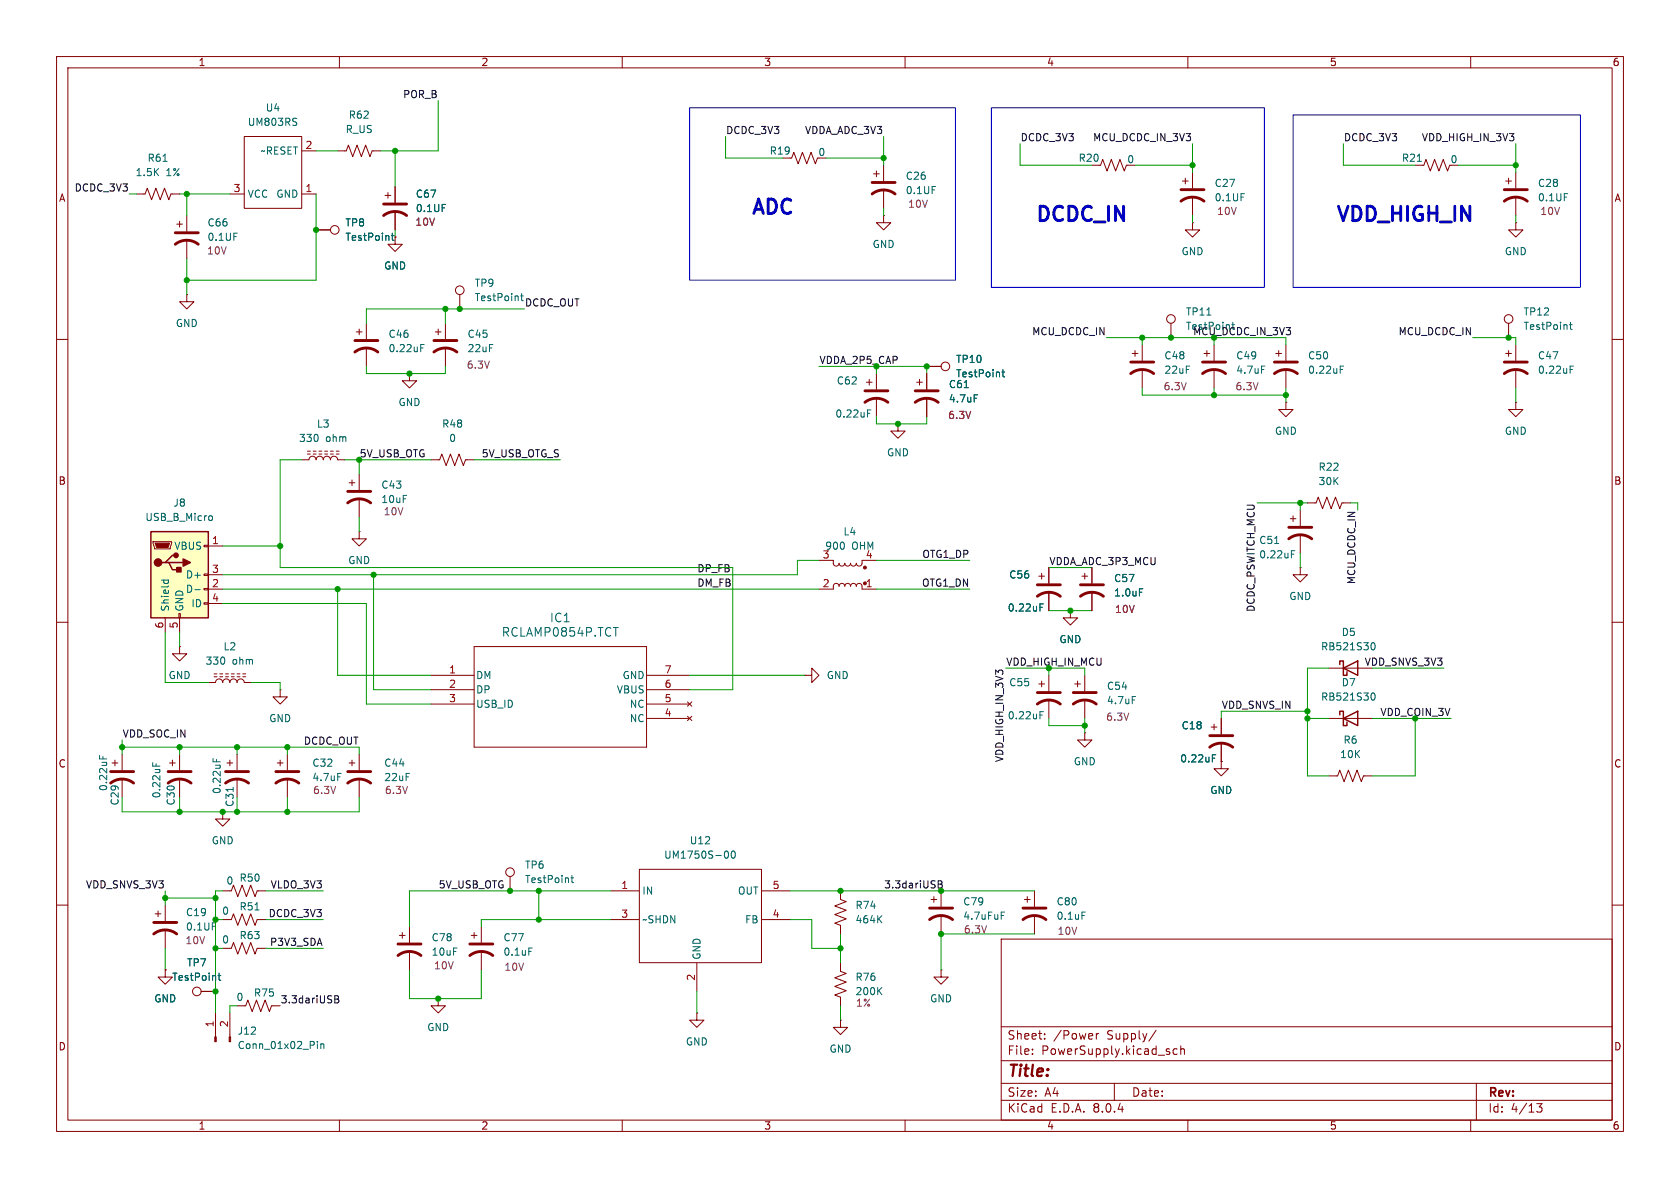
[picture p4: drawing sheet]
<svg xmlns="http://www.w3.org/2000/svg" width="297mm" height="210mm" viewBox="0 0 297 210" stroke-linecap="round" stroke-linejoin="round" font-family="sans-serif">
<g fill="none" stroke="#840000" stroke-width=".18">
<path d="M10 10h277v190h-277zM12 12h273v186h-273zM60 10v2M110 10v2M160 10v2M210 10v2M260 10v2M24.1 34.3h1.6l.3-1 .8 2 .8-2 .7 2 .8-2 .7 2 .4-1h1.5M31.2 39.6h1.1M31.7 39.1v1M33 38.1v2.8M40.6 34.3h2.6"/>
<path d="M43.2 24.1h10.1v12.7h-10.1zM53.3 34.3h2.6M53.3 26.7h2.6M59.7 26.7h1.5l.4-1 .8 2 .7-2 .8 2 .7-2 .8 2 .4-1h1.5M68.1 34.5h1M68.6 34v1.1M69.8 33v2.8M69.8 37.3v3.3M139.7 27.9h.3l.3-1 .8 2.1 .8-2.1 .7 2.1 .8-2.1 .7 2.1 .4-1.1M154.4 30.7h1M154.9 30.2v1M156.2 38.1v1.3h1.3l-1.3 1.2-1.3-1.2h1.3"/>
<path d="M156.2 38.1h.1M156.2 29.2v2.8M156.2 33.5v3.3M194.3 29.2h.3l.3-1 .8 2 .8-2 .7 2 .8-2 .8 2 .3-1M209 32h1.1M209.5 31.5v1M210.8 39.4v1.2h1.3l-1.3 1.3-1.3-1.3h1.3M210.8 39.4h.1M210.8 30.5v2.8M210.8 34.8v3.3M10 60h2M33 52.1v1.2h1.3l-1.3 1.3-1.3-1.3h1.3"/>
<path d="M33 52.1h.1M33 42.4v3.3M55.9 40.6h2.5M63 58.7h1M63.5 58.2v1M64.8 57.2v2.7M69.8 41.9v1.3h1.3l-1.3 1.3-1.2-1.3h1.2M69.8 41.9h.1M77 58.7h1M77.5 58.2v1M78.7 57.2v2.7M81.3 52.1v2.5"/>
<path d="M207 57.2v2.5M266.7 57.2v2.5M285 60h2M64.8 61.5v3.3M72.4 66v1.3h1.3l-1.3 1.3-1.3-1.3h1.3M72.4 66h.1M78.7 61.5v3.3M153.2 67.6h1M153.7 67.1v1M154.9 66v2.8M154.9 70.4v3.3M158.7 74.9v1.3h1.3l-1.3 1.3-1.2-1.3h1.2"/>
<path d="M158.7 74.9h.1M162.1 67.6h1M162.6 67.1v1M163.8 66v2.8M163.8 70.4v3.3M163.8 64.8h2.6M200.2 62.5h1M200.7 62v1M201.9 61v2.8M201.9 65.3v3.3M63.5 94v1.3h1.3l-1.3 1.2-1.3-1.2h1.3M63.5 94h.1"/>
<path d="M76.2 81.3h1.5l.4-1 .8 2 .7-2 .8 2 .8-2 .7 2 .4-1h1.5M228.1 91.7h1M228.6 91.2v1M229.9 90.2v2.8M229.9 94.5v3.3M231.1 88.9h1.6l.3-1 .8 2 .8-2 .7 2 .8-2 .8 2 .3-1h1.6M10 110h2M76.2 119.4h7.6M83.8 114.3h30.5v17.8h-30.5zM114.3 119.4h7.6M183.6 101.9h1.1M184.1 101.3v1.1"/>
<path d="M185.4 100.3v2.8M185.4 104.6v3.4M185.4 119.4v2.8M191.3 101.9h1M191.8 101.3v1.1M191.8 119.4v2.8M193 100.3v2.8M193 104.6v3.4M229.9 100.3v1.3h1.2l-1.2 1.3-1.3-1.3h1.3M229.9 100.3h.1M234.9 118.1h7.7M285 110h2"/>
<path d="M19.8 134.9h1M20.3 134.4v1M21.6 133.4v2.7M21.6 137.7v3.3M30 134.9h1M30.5 134.4v1M31.7 133.4v2.7M31.7 137.7v3.3M40.1 134.9h1M40.6 134.4v1M41.9 133.4v2.7M41.9 137.7v3.3"/>
<path d="M49 134.9h1M49.5 121.9v1.3h1.3l-1.3 1.3-1.2-1.3h1.2M49.5 121.9h.1M49.5 134.4v1M50.8 133.4v2.7M50.8 137.7v3.3M76.2 121.9h7.6M76.2 124.5h7.6M114.3 127h7.6M114.3 121.9h7.6M114.3 124.5h7.6M121.5 126.6l.8 .8"/>
<path d="M121.5 124.1l.8 .7M122.3 126.6l-.8 .8M122.3 124.1l-.8 .7M183.6 120.9h1.1M184.1 120.4v1M185.4 123.7v3.3M190 120.9h1M190.5 120.4v1M191.8 123.7v3.3M214.1 128.5h1M214.6 128v1M215.9 134.6v1.3h1.3l-1.3 1.3-1.3-1.3h1.3"/>
<path d="M215.9 134.6h.1M215.9 127v2.8M215.9 131.3v3.3M234.9 137.2h1.6l.4-1.1 .7 2.1 .8-2.1 .7 2.1 .8-2.1 .8 2.1 .3-1h1.6M234.9 127h7.7M10 160h2M39.4 157.5h1.5l.4-1 .7 2 .8-2 .8 2 .7-2 .8 2 .4-1h1.5M39.4 143.5v1.3h1.2l-1.2 1.3-1.3-1.3h1.3M39.4 143.5h.1M90.2 154.9v2.6M107.9 157.5h5M113 153.7h21.6v16.5h-21.6z"/>
<path d="M134.7 157.5h5M148.6 157.5v1.5l1 .4-2 .7 2 .8-2 .8 2 .7-2 .8 1 .4v1.5M285 160h2M27.4 161.5h1M27.9 161v1.1M29.2 171.5v1.2h1.3l-1.3 1.3-1.3-1.3h1.3M29.2 171.5h.1M29.2 160v2.8M29.2 164.3v3.3M35.6 175.3h2.5M38.1 179.1v4.2M39.4 162.6h1.5l.4-1.1 .7 2.1 .8-2.1 .8 2.1 .7-2.1 .8 2.1 .4-1h1.5"/>
<path d="M39.4 167.6h1.5l.4-1 .7 2.1 .8-2.1 .8 2.1 .7-2.1 .8 2.1 .4-1.1h1.5M40.6 179.1v4.2M41.9 177.8h1.5l.4-1 .8 2 .7-2 .8 2 .8-2 .7 2 .4-1h1.5M70.6 165.4h1M71.1 164.8v1.1M72.4 163.8v2.8M72.4 168.1v3.4M77.5 176.5v1.3h1.2l-1.2 1.3-1.3-1.3h1.3M77.5 176.5h.1M83.3 165.4h1M83.8 164.8v1.1M85.1 163.8v2.8"/>
<path d="M85.1 168.1v3.4M107.9 162.6h5M123.2 179.1v1.2h1.3l-1.3 1.3-1.3-1.3h1.3M123.2 179.1h.1M123.2 170.3v5M134.7 162.6h5M148.6 170.2v1.5l1 .4-2 .7 2 .8-2 .8 2 .7-2 .8 1 .4v1.5M166.4 171.5v1.2h1.2l-1.2 1.3-1.3-1.3h1.3M166.4 171.5h.1M177 166h108v32h-108zM60 198v2M110 198v2"/>
<path d="M148.6 180.3v1.3h1.3l-1.3 1.3-1.3-1.3h1.3M148.6 180.3h.1M160 198v2M177 194.5h108M177 191.5h108M177 187.5h108M177 181.5h108M182.5 186.3v.1M182.5 185.5v.1M184.7 183.6v.1M184.7 182.8v.1M193.8 182.7v1"/>
<path d="M194.2 182.7l-.2 .1-.2 .2M197 191.5v3M204.4 182.1l-1.3 2M208.1 185.5l-.4-.1-.3 .3v.4l.1 .2h.6M208.7 185.5l.3-.1 .3 .1 .1 .9M208.7 184.9v1.5M210 198v2M260 198v2M261 191.5v6.5M271.7 195.1h.9l-.5 .6 .4 .1v.7l-.2 .1-.6-.1"/>
<circle cx="59.2" cy="40.6" r=".76"/>
<circle cx="81.3" cy="51.3" r=".76"/>
<circle cx="207" cy="56.4" r=".76"/>
<circle cx="266.7" cy="56.4" r=".76"/>
<circle cx="167.1" cy="64.8" r=".76"/>
<circle cx="90.2" cy="154.2" r=".76"/>
<circle cx="34.8" cy="175.3" r=".76"/>
</g>
<g fill="none" stroke="#006464" stroke-width=".18">
<path d="M28.8 28.5h.7M52.3 20.9l.2 .1M52.4 21.7v.3M69.2 41.6h.5M69.4 41.2v1.1l.3 .2M92 52.3h.5M92.2 51.9l.1 1.2M213.4 55.7h.7M217.8 57.4h.4M217.9 57v1.1M277.5 57.4h.4M277.6 57v1.1l.3 .1"/>
<path d="M74.4 61.5h.4M74.4 60.9h.6M153.4 73.1h.4M153.4 72.5h.6M170.5 68.5h.7M172.2 69.8h.6M177.1 65.8h.5M177.3 65.3v1.1l.3 .2M225.3 96.1h.8M228.3 98h.4M228.3 97.4h.6M108.4 110.9h.9"/>
<path d="M183.8 107.4h.5M183.8 106.8h.7M201.4 104.1h.6M242.5 113.7l.2-.1a.68 .68 0 0 1 .4 .6 .68 .68 0 0 1-.4 .7l-.2-.1M17.6 133.6v.6M18.2 133.7v.5M27 134.8v.6M27.6 135v.4M37.7 134.1v.6M38.3 134.2v.5M41.2 139.2v.7M59.7 136.7h.6"/>
<path d="M183.8 126.4h.5M183.8 125.8h.7M200.2 123.1h.6M214.3 134h.5M214.3 133.4h.6M242.5 122.6l.2-.1a.68 .68 0 0 1 .4 .6 .68 .68 0 0 1-.4 .7l-.2-.2M100.9 155.2h.5M101.1 154.8v1l.3 .2M128.2 150.5l.2-.1a.68 .68 0 0 1 .4 .7 .68 .68 0 0 1-.4 .6l-.2-.1M129.4 150.6l.2-.2a.68 .68 0 0 1 .4 .7 .68 .68 0 0 1-.4 .6l-.2-.1-.1-.4zM38.5 172.5h.5M38.7 172v1.1l.3 .2"/>
<path d="M45.1 160.9h.7M93.5 167.6h.6M155.4 162.4l.5 .7M155.4 175.1l.5 .7M155.9 161.9l-.7 .7M155.9 174.6l-.7 .7M56.1 184.1v.1M56.1 184.5v.9M56.7 184.5v.9M56.7 184.6l.2-.1 .3 .1 .1 .8"/>
</g>
<path d="M236.9 117.5v-.7h.6v2.6h.6v-.7M237.5 118.1l2.5-1.3v2.6zM236.9 126.4v-.7h.6v2.6h.6v-.7M237.5 127l2.5-1.3v2.6z" fill="none" stroke="#840000" stroke-width=".25"/>
<g fill="none" stroke="#840000" stroke-width=".51">
<path d="M67.8 38.1a3.3 3.3 0 0 1 4.1 0M67.8 36.1h4.1M154.2 34.3a3.3 3.3 0 0 1 4 0M154.2 32.3h4M208.8 35.6a3.3 3.3 0 0 1 4.1 0M208.8 33.5h4.1M31 43.2a3.3 3.3 0 0 1 4.1 0M31 41.1h4.1M62.7 62.2a3.3 3.3 0 0 1 4.1 0M62.7 60.2h4.1M76.7 62.2a3.3 3.3 0 0 1 4.1 0M76.7 60.2h4.1"/>
<path d="M152.9 71.1a3.3 3.3 0 0 1 4.1 0M152.9 69.1h4.1M161.8 71.1a3.3 3.3 0 0 1 4.1 0M161.8 69.1h4.1M199.9 66a3.3 3.3 0 0 1 4.1 0M199.9 64h4.1M227.8 95.3a3.3 3.3 0 0 1 4.1 0M227.8 93.2h4.1M183.4 105.4a3.3 3.3 0 0 1 4.1 0M183.4 103.4h4.1M191 105.4a3.3 3.3 0 0 1 4.1 0M191 103.4h4.1"/>
<path d="M19.6 138.4a3.3 3.3 0 0 1 4 0M19.6 136.4h4M29.7 138.4a3.3 3.3 0 0 1 4.1 0M29.7 136.4h4.1M39.9 138.4a3.3 3.3 0 0 1 4 0M39.9 136.4h4M48.8 138.4a3.3 3.3 0 0 1 4 0M48.8 136.4h4M183.4 124.5a3.3 3.3 0 0 1 4.1 0M183.4 122.4h4.1M189.7 124.5a3.3 3.3 0 0 1 4.1 0M189.7 122.4h4.1"/>
<path d="M213.9 132.1a3.3 3.3 0 0 1 4 0M213.9 130h4M27.2 165.1a3.3 3.3 0 0 1 4 0M27.2 163.1h4M70.4 168.9a3.3 3.3 0 0 1 4 0M70.4 166.9h4M83.1 168.9a3.3 3.3 0 0 1 4 0M83.1 166.9h4"/>
</g>
<g fill="#840000" stroke="#840000" stroke-width=".18">
<path d="M40.5 183.3h.3v.9h-.3z"/>
<path d="M38 183.3h.2v.9h-.2z"/>
</g>
<path d="M26.7 94h10.1v15.2h-10.1z" fill="#ffffc2"/>
<path d="M26.7 94h10.1v15.2h-10.1zM29.2 99.4h.6l.7 1.3h1.2M29.8 99.4h2.6M31.1 98.2h-.6l-1.3 1.2h-.6" fill="none" stroke="#840000" stroke-width=".25"/>
<g fill="#840000" stroke="#840000" stroke-width=".25">
<path d="M32.4 98.8l1.3 .6-1.3 .7z"/>
<path d="M31.2 100.3h.8v.8h-.8z"/>
<circle cx="27.9" cy="99.4" r=".63"/>
<circle cx="31.1" cy="98.2" r=".38"/>
</g>
<g fill="none" stroke="#840000" stroke-width=".18">
<path d="M69.8 33v2.8M69.8 37.3v3.3M250.2 29.2h1.5l.4-1 .8 2 .7-2 .8 2 .7-2 .8 2 .4-1M266.2 32h1M266.7 31.5v1M268 39.4v1.2h1.2l-1.2 1.3-1.3-1.3h1.3M268 39.4h.1M268 30.5v2.8M268 34.8v3.3M55.9 40.6h2.5M69.8 41.9h.1M54.4 79.8h.5"/>
<path d="M55.4 79.8h.5M56.4 79.8h.5M57.4 79.8h.5M58.4 79.8h.5M59.4 79.8h.5M163.8 64.8h2.6M163.8 66v2.8M163.8 70.4v3.3M212.9 62.5h1M213.4 62v1M214.6 61v2.8M214.6 65.3v3.3"/>
<path d="M225.6 62.5h1M226.1 62v1M227.3 71.1v1.3h1.3l-1.3 1.3-1.2-1.3h1.2M227.3 71.1h.1M227.3 61v2.8M227.3 65.3v3.3M266.2 62.5h1M266.7 62v1M268 71.1v1.3h1.2l-1.2 1.3-1.3-1.3h1.3M268 71.1h.1M268 61v2.8M268 65.3v3.3"/>
<path d="M27.1 95.8h3.3v.2l-.3 1h-2.8zM36.1 96.4h.7v.2h-.7zM36.8 96.5h2.6M53.3 81.3h1.3a.64 .64 0 0 1 .6-.7 .64 .64 0 0 1 .7 .7 .64 .64 0 0 1 .6-.7 .64 .64 0 0 1 .6 .7 .64 .64 0 0 1 .7-.7 .64 .64 0 0 1 .6 .7 .64 .64 0 0 1 .7-.7 .64 .64 0 0 1 .6 .7h1.3M54.4 80.3h.5M55.4 80.3h.5M56.4 80.3h.5M57.4 80.3h.5M58.4 80.3h.5M59.4 80.3h.5M61.7 85.3h1M62.2 84.8v1.1"/>
<path d="M63.5 83.8v2.8M63.5 88.1v3.3M144.8 99.1h2.5l.1 .7 .4 .3 .4-.2 .1-.3 .2 .3 .3 .2 .4-.1 .2-.4 .1 .3 .3 .2 .4-.1 .2-.4 .1 .3 .2 .2 .5-.1 .2-.4 .2 .4 .4 .1 .4-.3v-.7h2.5M29.2 109.2v2.6M31.6 108.5h.3v.7h-.3zM31.7 114.3v1.3h1.3l-1.3 1.2-1.2-1.2h1.2M31.7 114.3h.1M31.7 109.2v2.6M36.1 106.6h.7v.2h-.7zM36.1 104h.7v.3h-.7zM36.1 101.5h.7v.2h-.7zM36.8 104.1h2.6"/>
<path d="M36.8 101.6h2.6M36.8 106.7h2.6M37.8 119.6h.6M37.8 119.1h.6M38.9 119.6h.5M38.9 119.1h.5M39.9 119.6h.5M39.9 119.1h.5M40.9 119.6h.5M40.9 119.1h.5M41.9 119.6h.5M41.9 119.1h.5"/>
<path d="M42.9 119.6h.5M42.9 119.1h.5M142.2 119.4h1.3v-1.3l1.3 1.3-1.3 1.3v-1.3M142.2 119.4h.1M144.8 104.1h2.5l.1-.7 .4-.3 .4 .2 .1 .3 .2-.3 .3-.2 .4 .2 .2 .3 .1-.3 .3-.2 .4 .1 .2 .4 .2-.4 .4-.1 .3 .2 .1 .3 .2-.4 .4-.1 .4 .3v.7h2.5M185.4 100.3v2.8M185.4 104.6v3.4M189.2 108v1.2h1.3l-1.3 1.3-1.2-1.3h1.2M189.2 108h.1M193 100.3v2.8M193 104.6v3.4M36.8 120.7h1.3a.64 .64 0 0 1 .6-.7 .64 .64 0 0 1 .7 .7 .64 .64 0 0 1 .6-.7 .64 .64 0 0 1 .6 .7 .64 .64 0 0 1 .7-.7 .64 .64 0 0 1 .6 .7 .64 .64 0 0 1 .6-.7 .64 .64 0 0 1 .7 .7h1.2"/>
<path d="M61.7 134.9h1M62.2 134.4v1M63.5 133.4v2.7M63.5 137.7v3.3M191.8 129.5v1.3h1.2l-1.2 1.3-1.3-1.3h1.3M191.8 129.5h.1M215.9 134.6h.1M215.9 127v2.8M215.9 131.3v3.3M164.6 159h1M165.1 158.5v1M166.4 157.5v2.8"/>
<path d="M181.1 159h1M181.6 158.5v1M182.9 157.5v2.8M29.2 171.5h.1M35.6 175.3h2.5M166.4 161.8v3.3M182.9 161.8v3.3"/>
</g>
<g fill="#840000" stroke="#840000" stroke-width=".18">
<path d="M27.4 96h2.6l-.3 .8h-2z"/>
<circle cx="152.9" cy="100.3" r=".25"/>
</g>
<g fill="none" stroke="#006464" stroke-width=".18">
<path d="M250.6 28.5h.7M69.2 41.6h.5M69.4 41.2v1.1l.3 .2M170.5 68.5h.7M172.2 69.8h.6M177.1 65.8h.5M177.3 65.3v1.1l.3 .2M223 64.7h.6M236.9 64.7h.6M236.9 65.3h.5M277.6 64.7h.6M277.6 65.3h.4"/>
<path d="M37.1 91.2h.3l.2 .2-.1 .5-.4 .1M28.5 102.5h1.3M29 102.5l-.1 .4M29.7 102.5l.1 .4M34.4 104.2h1M183.8 107.4h.5M183.8 106.8h.7M201.4 104.1h.6M214.3 134h.5M214.3 133.4h.6M38.5 172.5h.5M38.7 172v1.1l.3 .2"/>
<path d="M177 161.8h.4M177 161.2h.6M191.3 161.2h.6"/>
</g>
<g fill="none" stroke="#840000" stroke-width=".51">
<path d="M265.9 35.6a3.3 3.3 0 0 1 4.1 0M265.9 33.5h4.1M212.6 66a3.3 3.3 0 0 1 4.1 0M212.6 64h4.1M225.3 66a3.3 3.3 0 0 1 4.1 0M225.3 64h4.1M265.9 66a3.3 3.3 0 0 1 4.1 0M265.9 64h4.1M61.5 88.9a3.3 3.3 0 0 1 4 0M61.5 86.9h4M61.5 138.4a3.3 3.3 0 0 1 4 0M61.5 136.4h4"/>
<path d="M164.3 162.6a3.3 3.3 0 0 1 4.1 0M164.3 160.5h4.1M180.8 162.6a3.3 3.3 0 0 1 4.1 0M180.8 160.5h4.1"/>
</g>
<path d="M165.9 155.7h.4l.2 .2-.2 .4 .2 .1 .1 .3-.3 .3h-.4zM165.9 156.3h.4M59.2 176h.4l.3 .3-.3 .3 .3 .1v.3l-.2 .3h-.5zM59.2 176.6h.4" fill="none" stroke="#0f0f0f" stroke-width=".18"/>
<path d="M121.9 19.1h47v30.4h-47zM175.3 19.1h48.2v31.7h-48.2zM228.6 20.3h50.8v30.5h-50.8z" fill="none" stroke="#0000c2" stroke-width=".18"/>
<g fill="none" stroke="#009600" stroke-width=".18">
<path d="M77.5 17.8v8.9h-10.2M22.9 34.3h1.2M31.7 34.3h8.9M33 34.3v3.8M55.9 34.3v15.2h-22.9M55.9 26.7h3.8M69.8 26.7v6.3M128.3 24.1v3.8h10.1M146 27.9h10.2M156.2 24.1v5.1M156.2 36.8v1.3M180.3 25.4v3.8h12.7"/>
<path d="M200.7 29.2h10.1M210.8 25.4v5.1M210.8 38.1v1.3M237.5 25.4v3.8h12.7M257.8 29.2h10.2M268 25.4v5.1M268 38.1v1.3M33 45.7v6.4M69.8 40.6v1.3M78.7 54.6v2.6M92.7 54.6h-27.9v2.6M195.6 59.7h31.7v1.3"/>
<path d="M201.9 59.7v1.3M214.6 59.7v1.3M260.3 59.7h7.7v1.3M64.8 64.8v1.2h13.9v-1.2M144.8 64.8h19v1.2M154.9 64.8v1.2M154.9 73.7v1.2h8.9v-1.2M201.9 68.6v1.3h25.4M214.6 68.6v1.3M227.3 68.6v2.5M268 68.6v2.5M39.4 96.5h10.1"/>
<path d="M53.3 81.3h-3.8v19h80v21.6h-7.6M61 81.3h15.2M63.5 81.3v2.5M63.5 91.4v2.6M83.8 81.3h15.3M144.8 99.1h-3.8v2.5h-101.6M154.9 99.1h16.5M222.2 88.9h8.9M229.9 88.9v1.3M229.9 97.8v2.5M238.8 88.9h1.2v1.3M29.2 111.8v8.9h7.6"/>
<path d="M31.7 111.8v2.5M39.4 104.1h105.4M39.4 106.7h25.4v17.8h11.4M59.7 104.1v15.3h16.5M66 101.6v20.3h10.2M121.9 119.4h20.3M154.9 104.1h16.5M177.8 118.1h14v1.3M185.4 100.3h7.6M185.4 118.1v1.3M185.4 108h7.6M234.9 118.1h-3.8v19.1h3.8"/>
<path d="M242.6 118.1h12.7M21.6 132.1h41.9v1.3M21.6 130.8v2.6M31.7 132.1v1.3M41.9 132.1v1.3M44.4 120.7h5.1v1.2M50.8 132.1v1.3M185.4 127v1.3h6.4M191.8 127v2.5M231.1 125.7h-15.2v1.3M231.1 127h3.8M242.6 127h13.9"/>
<path d="M250.2 127v10.2h-7.6M21.6 141v2.5h41.9v-2.5M29.2 158.8h8.9M29.2 157.5v2.5M31.7 141v2.5M39.4 157.5h-1.3v21.6M41.9 141v2.5M47 157.5h10.1M50.8 141v2.5M95.2 157.5v5.1M107.9 157.5h-35.5v6.3M139.7 157.5h43.2"/>
<path d="M29.2 167.6v3.9M38.1 162.6h1.3M38.1 167.6h1.3M41.9 177.8h-1.3v1.3M47 162.6h10.1M47 167.6h10.1M72.4 171.5v5h12.7v-5M107.9 162.6h-22.8v1.2M123.2 175.3v3.8M139.7 162.6h3.8v5h5.1M148.6 165.1v5.1M148.6 177.8v2.5"/>
<path d="M182.9 165.1h-16.5v6.4"/>
</g>
<g fill="#009600" stroke="#009600" stroke-width=".18">
<circle cx="227.3" cy="69.9" r=".46"/>
<circle cx="266.7" cy="59.7" r=".46"/>
<circle cx="268" cy="29.2" r=".46"/>
<circle cx="148.6" cy="167.6" r=".46"/>
<circle cx="148.6" cy="157.5" r=".46"/>
<circle cx="191.8" cy="128.3" r=".46"/>
<circle cx="166.4" cy="165.1" r=".46"/>
<circle cx="166.4" cy="157.5" r=".46"/>
<circle cx="207" cy="59.7" r=".46"/>
<circle cx="214.6" cy="69.9" r=".46"/>
<circle cx="189.2" cy="108" r=".46"/>
<circle cx="201.9" cy="59.7" r=".46"/>
<circle cx="210.8" cy="29.2" r=".46"/>
<circle cx="231.1" cy="127" r=".46"/>
<circle cx="229.9" cy="88.9" r=".46"/>
<circle cx="231.1" cy="125.7" r=".46"/>
<circle cx="55.9" cy="40.6" r=".46"/>
<circle cx="78.7" cy="54.6" r=".46"/>
<circle cx="33" cy="49.5" r=".46"/>
<circle cx="69.8" cy="26.7" r=".46"/>
<circle cx="33" cy="34.3" r=".46"/>
<circle cx="95.2" cy="162.6" r=".46"/>
<circle cx="77.5" cy="176.5" r=".46"/>
<circle cx="50.8" cy="143.5" r=".46"/>
<circle cx="31.7" cy="143.5" r=".46"/>
<circle cx="29.2" cy="158.8" r=".46"/>
<circle cx="38.1" cy="167.6" r=".46"/>
<circle cx="38.1" cy="175.3" r=".46"/>
<circle cx="38.1" cy="158.8" r=".46"/>
<circle cx="163.8" cy="64.8" r=".46"/>
<circle cx="158.7" cy="74.9" r=".46"/>
<circle cx="81.3" cy="54.6" r=".46"/>
<circle cx="156.2" cy="27.9" r=".46"/>
<circle cx="72.4" cy="66" r=".46"/>
<circle cx="41.9" cy="132.1" r=".46"/>
<circle cx="50.8" cy="132.1" r=".46"/>
<circle cx="31.7" cy="132.1" r=".46"/>
<circle cx="39.4" cy="143.5" r=".46"/>
<circle cx="41.9" cy="143.5" r=".46"/>
<circle cx="21.6" cy="132.1" r=".46"/>
<circle cx="90.2" cy="157.5" r=".46"/>
<circle cx="95.2" cy="157.5" r=".46"/>
<circle cx="38.1" cy="162.6" r=".46"/>
<circle cx="66" cy="101.6" r=".46"/>
<circle cx="59.7" cy="104.1" r=".46"/>
<circle cx="49.5" cy="96.5" r=".46"/>
</g>
<g font-size="3.5" fill="#0000c2">
<text x="132.5" y="38.6">ADC</text>
<text x="182.8" y="39.9">DCDC_IN</text>
<text x="235.9" y="39.9">VDD_HIGH_IN</text>
</g>
<text font-size="2.8" fill="#840000" x="178" y="190.9">Title:</text>
<g font-size="2.1" fill="#006464">
<text x="88.6" y="112.8">RCLAMP0854P.TCT</text>
<text x="97.1" y="110.2">IC1</text>
</g>
<g font-size="2.1" fill="#840000">
<text x="178" y="184">Sheet:</text>
<text x="186.2" y="184">/Power</text>
<text x="195.7" y="184">Supply/</text>
<text x="178" y="186.7">File:</text>
<text x="184.1" y="186.7">PowerSupply.kicad_sch</text>
<text x="178" y="196.9">KiCad</text>
<text x="178" y="194.1">Size:</text>
<text x="184.7" y="194.1">A4</text>
<text x="185.7" y="196.9">E.D.A.</text>
<text x="193.3" y="196.9">8.0.4</text>
<text x="200" y="194.1">Date:</text>
<text x="263" y="194.3">Rev:</text>
<text x="263" y="196.9">Id:</text>
<text x="267.1" y="196.9">4/13</text>
</g>
<g font-size="1.8" fill="#840000">
<text x="35" y="11.9">1</text>
<text x="85" y="11.9">2</text>
<text x="135" y="11.9">3</text>
<text x="185" y="11.9">4</text>
<text x="235" y="11.9">5</text>
<text x="285" y="11.9">6</text>
<text x="10.3" y="35.9">A</text>
<text x="285.3" y="35.9">A</text>
<text x="10.3" y="85.9">B</text>
<text x="285.3" y="85.9">B</text>
<text x="10.3" y="135.9">C</text>
<text x="285.3" y="135.9">C</text>
<text x="10.3" y="185.9">D</text>
<text x="285.3" y="185.9">D</text>
<text x="35" y="199.9">1</text>
<text x="85" y="199.9">2</text>
<text x="135" y="199.9">3</text>
<text x="185" y="199.9">4</text>
<text x="235" y="199.9">5</text>
<text x="285" y="199.9">6</text>
</g>
<g font-size="1.8" fill="#0f0f0f">
<text x="71.2" y="17.4">POR_B</text>
<text x="128.3" y="23.8">DCDC_3V3</text>
<text x="142.2" y="23.8">VDDA_ADC_3V3</text>
<text x="180.3" y="25.1">DCDC_3V3</text>
<text x="193.1" y="25.1">MCU_DCDC_IN_3V3</text>
<text x="237.5" y="25.1">DCDC_3V3</text>
<text x="251.3" y="25.1">VDD_HIGH_IN_3V3</text>
<text x="13.1" y="33.9">DCDC_3V3</text>
<text x="92.7" y="54.3">DCDC_OUT</text>
<text x="182.4" y="59.3">MCU_DCDC_IN</text>
<text x="209.6" y="58.5">TestPoint</text>
<text x="247.1" y="59.3">MCU_DCDC_IN</text>
<text x="85.1" y="80.9">5V_USB_OTG_S</text>
<text x="123.2" y="101.3">DP_FB</text>
<text x="163" y="98.7">OTG1_DP</text>
<text x="185.4" y="100">VDDA_ADC_3P3_MCU</text>
<text x="123.2" y="103.8">DM_FB</text>
<text x="162.9" y="103.8">OTG1_DN</text>
<text x="239.7" y="103.4" transform="rotate(-90 239.7 103.4)">MCU_DCDC_IN</text>
<text x="221.9" y="108.3" transform="rotate(-90 221.9 108.3)">DCDC_PSWITCH_MCU</text>
<text x="241.2" y="117.8">VDD_SNVS_3V3</text>
<text x="215.9" y="125.4">VDD_SNVS_IN</text>
<text x="21.6" y="130.5">VDD_SOC_IN</text>
<text x="53.6" y="131.7">DCDC_OUT</text>
<text x="177.5" y="134.8" transform="rotate(-90 177.5 134.8)">VDD_HIGH_IN_3V3</text>
<text x="15.1" y="157.1">VDD_SNVS_3V3</text>
<text x="47.8" y="157.1">VLDO_3V3</text>
<text x="77.5" y="157.1">5V_USB_OTG</text>
<text x="156.2" y="157.1">3.3dariUSB</text>
<text x="47.4" y="162.2">DCDC_3V3</text>
<text x="47.6" y="167.3">P3V3_SDA</text>
<text x="49.5" y="177.5">3.3dariUSB</text>
</g>
<g font-size="1.8" fill="#006464">
<text x="43.7" y="22.5">UM803RS</text>
<text x="46.9" y="19.9">U4</text>
<text x="61" y="23.7">R_US</text>
<text x="61.6" y="21.2">R62</text>
<text x="26" y="28.8">R61</text>
<text x="46" y="27.5">~RESET</text>
<text x="136" y="27.5">R19</text>
<text x="144.6" y="27.8">0</text>
<text x="190.6" y="28.8">R20</text>
<text x="199.2" y="29.1">0</text>
<text x="247.7" y="28.8">R21</text>
<text x="256.3" y="29.1">0</text>
<text x="23.9" y="31.3">1.5K</text>
<text x="29.3" y="31.3">1%</text>
<text x="43.7" y="35.2">VCC</text>
<text x="48.8" y="35.2">GND</text>
<text x="73.4" y="35.2">C67</text>
<text x="160" y="34.5">0.1UF</text>
<text x="160" y="32">C26</text>
<text x="214.6" y="35.8">0.1UF</text>
<text x="214.6" y="33.2">C27</text>
<text x="271.8" y="33.2">C28</text>
<text x="271.8" y="35.8">0.1UF</text>
<text x="36.6" y="40.2">C66</text>
<text x="61" y="40.2">TP8</text>
<text x="73.4" y="37.7">0.1UF</text>
<text x="36.6" y="42.8">0.1UF</text>
<text x="61" y="42.8">TestPoint</text>
<text x="67.8" y="47.9">GND</text>
<text x="154.2" y="44">GND</text>
<text x="208.8" y="45.3">GND</text>
<text x="265.9" y="45.3">GND</text>
<text x="83.8" y="50.9">TP9</text>
<text x="83.8" y="53.4">TestPoint</text>
<text x="31" y="58">GND</text>
<text x="68.6" y="59.9">C46</text>
<text x="82.6" y="59.9">C45</text>
<text x="209.6" y="56">TP11</text>
<text x="269.3" y="56">TP12</text>
<text x="269.3" y="58.5">TestPoint</text>
<text x="68.6" y="62.5">0.22uF</text>
<text x="82.6" y="62.5">22uF</text>
<text x="168.9" y="64.4">TP10</text>
<text x="205.7" y="63.7">C48</text>
<text x="218.4" y="63.7">C49</text>
<text x="231.1" y="63.7">C50</text>
<text x="271.8" y="63.7">C47</text>
<text x="70.4" y="72">GND</text>
<text x="147.8" y="68.2">C62</text>
<text x="167.6" y="68.8">C61</text>
<text x="167.6" y="71.3">4.7uF</text>
<text x="168.9" y="66.9">TestPoint</text>
<text x="205.7" y="66.3">22uF</text>
<text x="218.4" y="66.3">4.7uF</text>
<text x="231.1" y="66.3">0.22uF</text>
<text x="271.8" y="66.3">0.22uF</text>
<text x="55.9" y="75.8">L3</text>
<text x="78.1" y="75.8">R48</text>
<text x="147.6" y="74">0.22uF</text>
<text x="225.3" y="77.1">GND</text>
<text x="265.9" y="77.1">GND</text>
<text x="52.8" y="78.3">330</text>
<text x="57.6" y="78.3">ohm</text>
<text x="79.3" y="78.3">0</text>
<text x="156.7" y="80.9">GND</text>
<text x="233" y="83.4">R22</text>
<text x="30.6" y="89.8">J8</text>
<text x="67.3" y="86.6">C43</text>
<text x="67.3" y="89.1">10uF</text>
<text x="233" y="86">30K</text>
<text x="25.6" y="92.3">USB_B_Micro</text>
<text x="149" y="94.8">L4</text>
<text x="30.7" y="97.4">VBUS</text>
<text x="61.5" y="99.9">GND</text>
<text x="145.3" y="98.8">3</text>
<text x="145.8" y="97.4">900</text>
<text x="150.6" y="97.4">OHM</text>
<text x="222.5" y="98.9">0.22uF</text>
<text x="222.5" y="96.4">C51</text>
<text x="32.8" y="105">D-</text>
<text x="32.8" y="102.5">D+</text>
<text x="33.7" y="107.5">ID</text>
<text x="178.3" y="102.5">C56</text>
<text x="196.9" y="103.1">C57</text>
<text x="196.9" y="105.6">1.0uF</text>
<text x="227.8" y="106.3">GND</text>
<text x="30.1" y="108.2" transform="rotate(-90 30.1 108.2)">Shield</text>
<text x="32.6" y="108.2" transform="rotate(-90 32.6 108.2)">GND</text>
<text x="178.1" y="108.3">0.22uF</text>
<text x="187.2" y="113.9">GND</text>
<text x="237.1" y="112.6">D5</text>
<text x="36.2" y="117.7">330</text>
<text x="39.4" y="115.2">L2</text>
<text x="41" y="117.7">ohm</text>
<text x="233.4" y="115.2">RB521S30</text>
<text x="29.7" y="120.2">GND</text>
<text x="84.1" y="120.2">DM</text>
<text x="84.1" y="122.8">DP</text>
<text x="84.1" y="125.3">USB_ID</text>
<text x="108.9" y="122.8">VBUS</text>
<text x="110" y="120.2">GND</text>
<text x="111.2" y="125.3">NC</text>
<text x="146.1" y="120.2">GND</text>
<text x="178.3" y="121.5">C55</text>
<text x="195.6" y="122.1">C54</text>
<text x="195.6" y="124.7">4.7uF</text>
<text x="233.4" y="124.1">RB521S30</text>
<text x="237.1" y="121.5">D7</text>
<text x="47.5" y="127.9">GND</text>
<text x="111.2" y="127.9">NC</text>
<text x="178.1" y="127.4">0.22uF</text>
<text x="208.8" y="129.1">C18</text>
<text x="237.4" y="131.7">R6</text>
<text x="55.1" y="135.7">C32</text>
<text x="67.8" y="135.7">C44</text>
<text x="189.7" y="135.5">GND</text>
<text x="208.5" y="135">0.22uF</text>
<text x="236.8" y="134.2">10K</text>
<text x="19.2" y="139.9" transform="rotate(-90 19.2 139.9)">0.22uF</text>
<text x="21.2" y="142.5" transform="rotate(-90 21.2 142.5)">C29</text>
<text x="28.5" y="141.2" transform="rotate(-90 28.5 141.2)">0.22uF</text>
<text x="31.1" y="142.5" transform="rotate(-90 31.1 142.5)">C30</text>
<text x="39.2" y="140.5" transform="rotate(-90 39.2 140.5)">0.22uF</text>
<text x="41.5" y="142.7" transform="rotate(-90 41.5 142.7)">C31</text>
<text x="55.1" y="138.3">4.7uF</text>
<text x="67.8" y="138.3">22uF</text>
<text x="213.9" y="140.6">GND</text>
<text x="37.3" y="149.5">GND</text>
<text x="121.8" y="149.5">U12</text>
<text x="92.7" y="153.8">TP6</text>
<text x="117.3" y="152">UM1750S-00</text>
<text x="39.2" y="161.9">0</text>
<text x="39.9" y="156.6">0</text>
<text x="42.2" y="161.1">R51</text>
<text x="42.2" y="156.1">R50</text>
<text x="92.7" y="156.3">TestPoint</text>
<text x="113.5" y="158.3">IN</text>
<text x="130.4" y="158.3">OUT</text>
<text x="151.1" y="160.9">R74</text>
<text x="170.2" y="160.2">C79</text>
<text x="186.7" y="160.2">C80</text>
<text x="32.8" y="164.7">0.1UF</text>
<text x="32.8" y="162.2">C19</text>
<text x="39.2" y="167">0</text>
<text x="42.2" y="166.2">R63</text>
<text x="76.2" y="166.6">C78</text>
<text x="88.9" y="166.6">C77</text>
<text x="113.5" y="163.4">~SHDN</text>
<text x="131.6" y="163.4">FB</text>
<text x="151.1" y="163.4">464K</text>
<text x="170.2" y="162.8">4.7uFuF</text>
<text x="186.7" y="162.8">0.1uF</text>
<text x="30.3" y="173.6">TestPoint</text>
<text x="33" y="171">TP7</text>
<text x="76.2" y="169.1">10uF</text>
<text x="88.9" y="169.1">0.1uF</text>
<text x="124.1" y="169.8" transform="rotate(-90 124.1 169.8)">GND</text>
<text x="151.1" y="173.6">R76</text>
<text x="27.2" y="177.4">GND</text>
<text x="41.7" y="177.1">0</text>
<text x="44.8" y="176.4">R75</text>
<text x="151.1" y="176.1">200K</text>
<text x="164.3" y="177.4">GND</text>
<text x="41.9" y="185.6">Conn_01x02_Pin</text>
<text x="41.9" y="183.1">J12</text>
<text x="75.4" y="182.5">GND</text>
<text x="121.2" y="185">GND</text>
<text x="146.6" y="186.3">GND</text>
</g>
<g font-size="1.8" fill="#a90000">
<text x="53.9" y="26.4">2</text>
<text x="41.2" y="34">3</text>
<text x="53.9" y="34">1</text>
<text x="37.4" y="96.3">1</text>
<text x="37.4" y="101.3">3</text>
<text x="153" y="98.8">4</text>
<text x="37.4" y="103.9">2</text>
<text x="37.4" y="106.4">4</text>
<text x="145.3" y="103.9">2</text>
<text x="153" y="103.9">1</text>
<text x="29" y="111.2" transform="rotate(-90 29 111.2)">6</text>
<text x="31.5" y="111.2" transform="rotate(-90 31.5 111.2)">5</text>
<text x="79.3" y="119.1">1</text>
<text x="117.4" y="119.1">7</text>
<text x="79.3" y="121.7">2</text>
<text x="79.3" y="124.2">3</text>
<text x="117.4" y="124.2">5</text>
<text x="117.4" y="121.7">6</text>
<text x="117.4" y="126.7">4</text>
<text x="109.7" y="157.2">1</text>
<text x="136.5" y="157.2">5</text>
<text x="109.7" y="162.3">3</text>
<text x="136.5" y="162.3">4</text>
<text x="122.9" y="173.5" transform="rotate(-90 122.9 173.5)">2</text>
<text x="37.8" y="181.7" transform="rotate(-90 37.8 181.7)">1</text>
<text x="40.4" y="181.7" transform="rotate(-90 40.4 181.7)">2</text>
</g>
<g font-size="1.8" fill="#840084">
<text x="73.3" y="40.1">10V</text>
<text x="160.5" y="36.9">10V</text>
<text x="215.1" y="38.2">10V</text>
<text x="272.2" y="38.2">10V</text>
<text x="36.5" y="45.2">10V</text>
<text x="82.4" y="65.4">6.3V</text>
<text x="205.6" y="69.2">6.3V</text>
<text x="218.3" y="69.2">6.3V</text>
<text x="167.5" y="74.3">6.3V</text>
<text x="67.7" y="91.3">10V</text>
<text x="197" y="108.6">10V</text>
<text x="195.5" y="127.6">6.3V</text>
<text x="55.2" y="140.6">6.3V</text>
<text x="67.9" y="140.6">6.3V</text>
<text x="32.7" y="167.1">10V</text>
<text x="170.3" y="165.2">6.3V</text>
<text x="186.9" y="165.5">10V</text>
<text x="76.6" y="171.6">10V</text>
<text x="89.1" y="171.8">10V</text>
<text x="151.2" y="178.2">1%</text>
</g>
<g font-size="1.8" fill="#009600">
<text x="210.8" y="59.3">MCU_DCDC_IN_3V3</text>
<text x="144.8" y="64.4">VDDA_2P5_CAP</text>
<text x="63.5" y="80.9">5V_USB_OTG</text>
<text x="177.8" y="117.8">VDD_HIGH_IN_MCU</text>
<text x="243.9" y="126.7">VDD_COIN_3V</text>
</g>
</svg>
